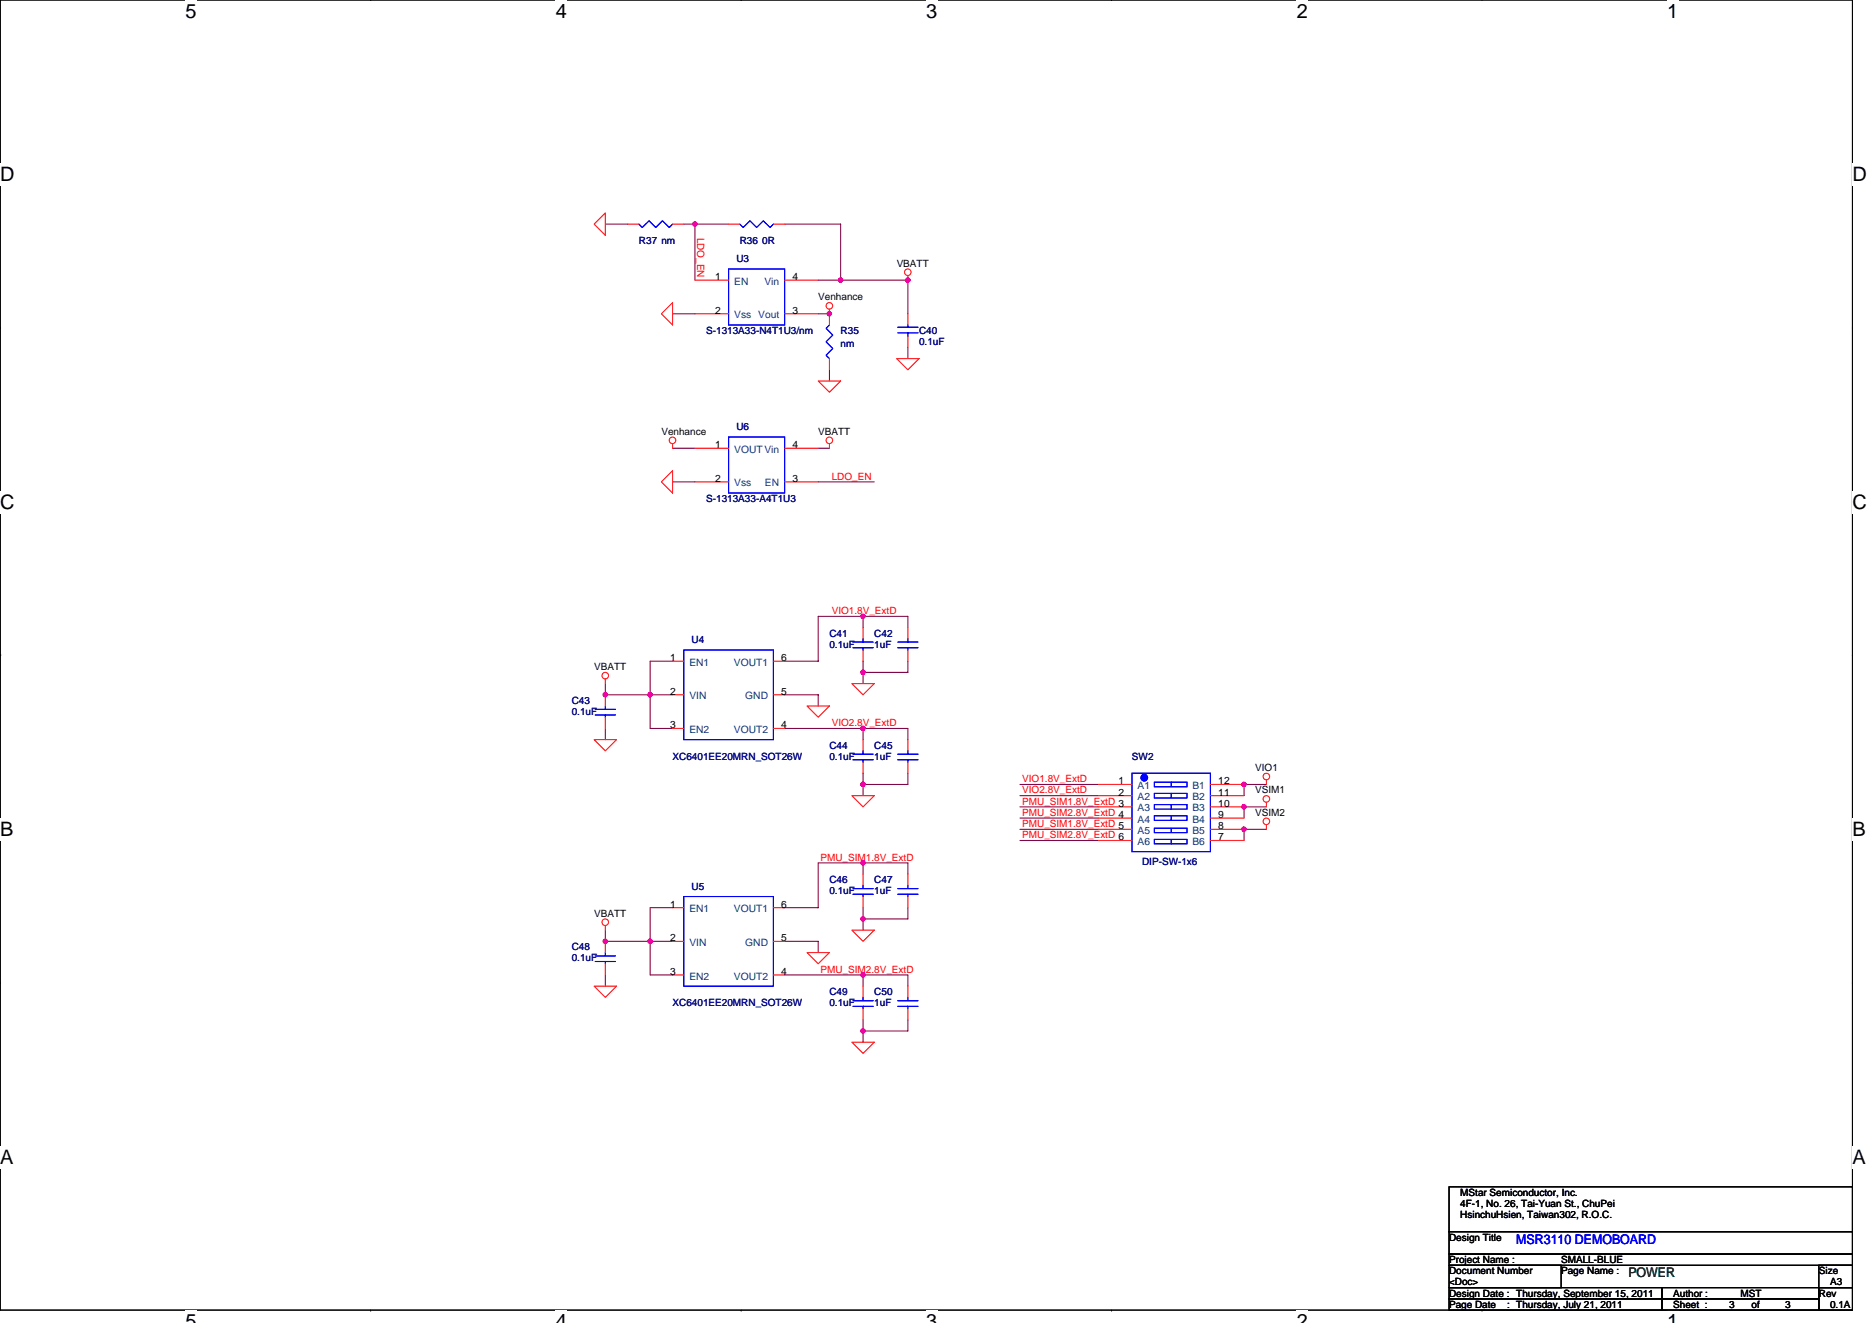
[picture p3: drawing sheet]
<svg xmlns="http://www.w3.org/2000/svg" width="297mm" height="210mm" viewBox="0 0 297 210" stroke-linecap="round" stroke-linejoin="round" font-family="sans-serif">
<path d="M0 0h293.9v207.9h-293.9z" fill="none" stroke="#000" stroke-width=".17"/>
<g fill="#fff">
<path d="M29.4 0h1.8v3.5h-1.8z"/>
<path d="M29.4 207.9h1.8v2h-1.8z"/>
</g>
<path d="M58.8 0h.1M58.8 207.9h.1" fill="none" stroke="#000" stroke-width=".17"/>
<g fill="#fff">
<path d="M88.2 0h1.8v3.5h-1.8z"/>
<path d="M88.2 207.9h1.8v2h-1.8z"/>
</g>
<path d="M117.6 0h.1M117.6 207.9h.1" fill="none" stroke="#000" stroke-width=".17"/>
<g fill="#fff">
<path d="M147 0h1.7v3.5h-1.7z"/>
<path d="M147 207.9h1.7v2h-1.7z"/>
</g>
<path d="M176.4 0h.1M176.4 207.9h.1" fill="none" stroke="#000" stroke-width=".17"/>
<g fill="#fff">
<path d="M205.8 0h1.7v3.5h-1.7z"/>
<path d="M205.8 207.9h1.7v2h-1.7z"/>
</g>
<path d="M235.2 0h.1M235.2 207.9h.1" fill="none" stroke="#000" stroke-width=".17"/>
<g fill="#fff">
<path d="M264.5 0h1.8v3.5h-1.8z"/>
<path d="M264.5 207.9h1.8v2h-1.8z"/>
<path d="M0 26h2.3v3.5h-2.3z"/>
<path d="M293.9 26h2.3v3.5h-2.3z"/>
<path d="M0 77.9h2.3v3.5h-2.3z"/>
<path d="M293.9 77.9h2.3v3.5h-2.3z"/>
</g>
<path d="M0 52h.1M293.9 52h.1" fill="none" stroke="#000" stroke-width=".17"/>
<g fill="#fff">
<path d="M0 129.9h2.1v3.5h-2.1z"/>
<path d="M293.9 129.9h2.1v3.5h-2.1z"/>
</g>
<path d="M0 103.9h.1M293.9 103.9h.1" fill="none" stroke="#000" stroke-width=".17"/>
<path d="M0 103.9h.1" fill="none" stroke="#000" stroke-width=".16"/>
<g fill="#fff">
<path d="M0 181.9h2.2v3.5h-2.2z"/>
<path d="M293.9 181.9h2.2v3.5h-2.2z"/>
</g>
<path d="M0 155.9h.1M293.9 155.9h.1M229.9 188.3h64v7.1h-64zM229.9 195.4h64v3.6h-64zM229.9 199h64v1.7h-64zM229.9 200.7h17.8v3.6h-17.8zM229.9 206.1h33.8v1.8h-33.8zM229.9 204.3h33.8v1.8h-33.8zM263.7 206.1h24.9v1.8h-24.9zM263.7 204.3h24.9v1.8h-24.9zM288.6 204.3h5.3v3.6h-5.3zM288.6 200.7h5.3v3.6h-5.3z" fill="none" stroke="#000" stroke-width=".17"/>
<g fill="none" stroke="#800040" stroke-width=".17">
<path d="M96.1 35.6h3.5M108.5 35.6h7.1M110.3 35.6v8.8M124.5 35.6h8.9v8.8M106.7 49.8h3.6M129.8 49.8h1.8M129.8 44.4h14.3v5.4M131.6 58.7v1.8M144.1 55.1v1.8M106.7 76.5h3.6M106.7 71.1h3.6M129.8 76.5h8.9"/>
<path d="M129.8 71.1h1.8M136.9 97.8v1.8M144.1 99.6v-1.8h-14.3v7.1h-5.3M96.1 108.5v1.7h10.6M96.1 115.6v1.7M106.7 104.9h-3.5v10.7h3.5M124.5 115.6h19.6v1.7M124.5 110.2h5.3v1.8M136.9 104.9v1.8h7.2v-1.8M136.9 106.7v1.8M136.9 115.6v1.7M136.9 122.7v1.8h7.2v-1.8"/>
<path d="M136.9 124.5v1.7M136.9 136.9v1.8M144.1 138.7v-1.8h-14.3v7.1h-5.3M161.8 124.5h12.5M161.8 126.2h12.5M161.8 128h12.5M161.8 131.6h12.5M161.8 129.8h12.5M161.8 133.3h12.5M201 124.5h-3.6v1.7M201 128h-3.6v1.8M201 131.6h-3.6v1.7"/>
<path d="M96.1 147.6v1.8h10.6M96.1 154.7v1.8M106.7 144h-3.5v10.7h3.5M124.5 154.7h19.6v1.8M124.5 149.4h5.3v1.7M136.9 144v1.8h7.2v-1.8M136.9 145.8v1.8M136.9 154.7v1.8M136.9 161.8v1.8h7.2v-1.8M136.9 163.6v1.8"/>
</g>
<g fill="#f0f" stroke="#f0f" stroke-width=".17">
<circle cx="144" cy="44.4" r=".35"/>
<circle cx="103.2" cy="110.2" r=".35"/>
<circle cx="136.9" cy="124.4" r=".35"/>
<circle cx="96" cy="110.2" r=".35"/>
<circle cx="136.9" cy="106.7" r=".35"/>
<circle cx="136.9" cy="115.6" r=".35"/>
<circle cx="136.9" cy="97.8" r=".35"/>
<circle cx="131.6" cy="49.8" r=".35"/>
<circle cx="136.9" cy="154.7" r=".35"/>
<circle cx="103.2" cy="149.3" r=".35"/>
<circle cx="136.9" cy="163.6" r=".35"/>
<circle cx="96" cy="149.3" r=".35"/>
<circle cx="136.9" cy="145.8" r=".35"/>
<circle cx="136.9" cy="136.9" r=".35"/>
<circle cx="197.4" cy="124.4" r=".35"/>
<circle cx="197.4" cy="128" r=".35"/>
<circle cx="197.4" cy="131.6" r=".35"/>
<circle cx="133.4" cy="44.4" r=".35"/>
<circle cx="110.3" cy="35.5" r=".35"/>
</g>
<g fill="none" stroke="#f00" stroke-width=".17">
<path d="M94.3 35.6l1.8-1.8v3.5zM99.6 35.6h1.8M106.7 35.6h1.8M115.6 35.6h1.8M122.7 35.6h1.8M106.7 48v3.6l-1.8-1.8zM110.3 44.4h5.3M110.3 49.8h5.3M124.5 44.4h5.3M124.5 49.8h5.3M131.6 49.1v2.5M131.6 56.9v1.8"/>
<path d="M142.3 56.9h3.5l-1.7 1.8zM144.1 43.7v.7M144.1 49.8v1.8M144.1 53.3v1.8M106.7 74.7v3.5l-1.8-1.7zM106.7 70.4v.7M110.3 71.1h5.3M110.3 76.5h5.3M124.5 71.1h5.3M124.5 76.5h5.3M129.8 60.5h3.6l-1.8 1.7zM131.6 70.4v.7"/>
<path d="M136.9 99.6v1.7M144.1 99.6v1.7M94.3 117.3h3.5l-1.7 1.8zM96.1 107.7v.8M96.1 110.2v1.8M96.1 113.8v1.8M106.7 104.9h1.8M106.7 110.2h1.8M106.7 115.6h1.8M122.7 104.9h1.8M122.7 110.2h1.8M122.7 115.6h1.8"/>
<path d="M128.1 112h3.5l-1.8 1.8zM135.2 108.5h3.5l-1.8 1.7zM136.9 103.1v1.8M136.9 117.3v1.8M144.1 103.1v1.8M144.1 117.3v1.8M135.2 126.2h3.5l-1.8 1.8zM136.9 120.9v1.8M136.9 138.7v1.8M144.1 120.9v1.8M144.1 138.7v1.8M174.3 124.5h5.3"/>
<path d="M174.3 126.2h5.3M174.3 128h5.3M174.3 129.8h5.3M174.3 131.6h5.3M174.3 133.3h5.3M192.1 124.5h5.3M192.1 126.2h5.3M192.1 128h5.3M192.1 129.8h5.3M192.1 131.6h5.3M192.1 133.3h5.3M201 123.7v.8"/>
<path d="M201 127.3v.7M201 130.9v.7M94.3 156.5h3.5l-1.7 1.7zM96.1 146.9v.7M96.1 149.4v1.7M96.1 152.9v1.8M106.7 144h1.8M106.7 149.4h1.8M106.7 154.7h1.8M122.7 144h1.8M122.7 149.4h1.8M122.7 154.7h1.8"/>
<path d="M128.1 151.1h3.5l-1.8 1.8zM135.2 147.6h3.5l-1.8 1.8zM136.9 142.2v1.8M136.9 156.5v1.7M144.1 142.2v1.8M144.1 156.5v1.7M135.2 165.4h3.5l-1.8 1.7zM136.9 160v1.8M144.1 160v1.8"/>
<circle cx="131.6" cy="48.5" r=".52"/>
<circle cx="144" cy="43.2" r=".52"/>
<circle cx="106.7" cy="69.9" r=".52"/>
<circle cx="131.6" cy="69.9" r=".52"/>
<circle cx="96" cy="107.2" r=".52"/>
<circle cx="200.9" cy="126.8" r=".52"/>
<circle cx="200.9" cy="123.2" r=".52"/>
<circle cx="200.9" cy="130.3" r=".52"/>
<circle cx="96" cy="146.3" r=".52"/>
</g>
<g fill="none" stroke="#00f" stroke-width=".17">
<path d="M101.4 35.6l.5 .5 1.1-1.1 1.1 1.1 1-1.1 1.1 1.1 .5-.5M117.4 35.6l.5 .5 1.1-1.1 1.1 1.1 1-1.1 1.1 1.1 .5-.5M115.6 42.7h8.9v8.9h-8.9zM131.6 51.6l-.5 .5 1 1.1-1 1 1 1.1-1 1.1 .5 .5M142.4 52.8h3.3M142.4 51.9h3.3M144.1 51.6v.3M144.1 52.8v.5M115.6 69.3h8.9v8.9h-8.9zM94.4 112.5h3.3M94.4 113.4h3.3M96.1 112v.5"/>
<path d="M96.1 113.4v.4M108.5 103.1h14.2v14.2h-14.2zM135.3 119.7h3.3M135.3 101.9h3.3M135.3 102.8h3.3M136.9 101.3v.6M136.9 102.8v.3M136.9 119.1v.6M142.4 119.7h3.3M142.4 101.9h3.3M142.4 102.8h3.3M144.1 101.3v.6"/>
<path d="M144.1 102.8v.3M144.1 119.1v.6M135.3 120.5h3.3M136.9 120.5v.4M142.4 120.5h3.3M144.1 120.5v.4M179.6 122.7h12.5v12.4h-12.5zM183.2 124.1h5.1v.7h-5.1zM183.2 125.9h5.1v.7h-5.1zM183.2 127.7h5.1v.7h-5.1zM183.2 129.4h5.1v.8h-5.1zM183.2 131.4h5.1v.7h-5.1z"/>
<path d="M183.2 133.2h5.1v.7h-5.1zM185.8 124.1v.7M185.8 125.9v.7M185.8 127.7v.7M185.8 129.4v.8M185.8 131.4v.7M185.8 133.2v.7M94.4 151.7h3.3M94.4 152.5h3.3M96.1 151.1v.6M96.1 152.5v.4M108.5 142.2h14.2v14.3h-14.2z"/>
<path d="M135.3 141h3.3M135.3 141.9h3.3M135.3 158.8h3.3M135.3 159.7h3.3M136.9 140.5v.5M136.9 141.9v.3M136.9 158.2v.6M136.9 159.7v.3M142.4 141h3.3M142.4 141.9h3.3M142.4 158.8h3.3M142.4 159.7h3.3"/>
<path d="M144.1 140.5v.5M144.1 141.9v.3M144.1 158.2v.6M144.1 159.7v.3"/>
</g>
<circle cx="181.6" cy="123.4" r=".53" fill="#00f" stroke="#00f" stroke-width=".17"/>
<g font-size="3.2">
<text x="29.4" y="2.8">5</text>
<text x="88.2" y="2.8">4</text>
<text x="147" y="2.8">3</text>
<text x="205.8" y="2.8">2</text>
<text x="264.5" y="2.8">1</text>
<text x="0" y="28.8">D</text>
<text x="293.9" y="28.8">D</text>
<text x="0" y="80.8">C</text>
<text x="293.9" y="80.8">C</text>
<text x="0" y="132.7">B</text>
<text x="293.9" y="132.7">B</text>
<text x="0" y="184.7">A</text>
<text x="293.9" y="184.7">A</text>
<text x="29.4" y="210.7">5</text>
<text x="88.2" y="210.7">4</text>
<text x="147" y="210.7">3</text>
<text x="205.8" y="210.7">2</text>
<text x="264.5" y="210.7">1</text>
</g>
<text font-size="2.1" fill="#00f" x="240.6" y="197.3">MSR3110 DEMOBOARD</text>
<text font-size="2.1" fill="#008000" x="258.4" y="202.6">POWER</text>
<g font-size="1.6" fill="#000080">
<text x="101.4" y="38.8">R37 nm</text>
<text x="116.9" y="41.6">U3</text>
<text x="117.4" y="38.8">R36 0R</text>
<text x="112.1" y="53">S-1313A33-N4T1U3/nm</text>
<text x="133.4" y="53">R35</text>
<text x="145.8" y="53">C40</text>
<text x="133.4" y="55.1">nm</text>
<text x="145.8" y="54.8">0.1uF</text>
<text x="116.9" y="68.3">U6</text>
<text x="112.1" y="79.7">S-1313A33-A4T1U3</text>
<text x="131.6" y="101">C41</text>
<text x="138.7" y="101">C42</text>
<text x="109.7" y="102">U4</text>
<text x="131.6" y="102.8">0.1uF</text>
<text x="138.7" y="102.8">1uF</text>
<text x="90.7" y="111.7">C43</text>
<text x="90.7" y="113.4">0.1uF</text>
<text x="131.6" y="118.8">C44</text>
<text x="138.7" y="118.8">C45</text>
<text x="106.7" y="120.5">XC6401EE20MRN_SOT26W</text>
<text x="131.6" y="120.5">0.1uF</text>
<text x="138.7" y="120.5">1uF</text>
<text x="179.6" y="120.5">SW2</text>
<text x="181.2" y="137.3">DIP-SW-1x6</text>
<text x="109.7" y="141.2">U5</text>
<text x="131.6" y="140.1">C46</text>
<text x="131.6" y="141.9">0.1uF</text>
<text x="138.7" y="140.1">C47</text>
<text x="138.7" y="141.9">1uF</text>
<text x="90.7" y="150.8">C48</text>
<text x="90.7" y="152.5">0.1uF</text>
<text x="106.7" y="159.7">XC6401EE20MRN_SOT26W</text>
<text x="131.6" y="157.9">C49</text>
<text x="131.6" y="159.7">0.1uF</text>
<text x="138.7" y="157.9">C50</text>
<text x="138.7" y="159.7">1uF</text>
</g>
<g font-size="1.6" fill="#f00">
<text x="110.6" y="37.7" transform="rotate(90 110.6 37.7)">LDO_EN</text>
<text x="132" y="76.1">LDO_EN</text>
<text x="132" y="97.4">VIO1.8V_ExtD</text>
<text x="132" y="115.2">VIO2.8V_ExtD</text>
<text x="162.2" y="124.1">VIO1.8V_ExtD</text>
<text x="162.2" y="125.9">VIO2.8V_ExtD</text>
<text x="162.2" y="127.7">PMU_SIM1.8V_ExtD 3</text>
<text x="162.2" y="129.4">PMU_SIM2.8V_ExtD 4</text>
<text x="162.2" y="131.2">PMU_SIM1.8V_ExtD 5</text>
<text x="130.2" y="136.5">PMU_SIM1.8V_ExtD</text>
<text x="162.2" y="133">PMU_SIM2.8V_ExtD 6</text>
<text x="130.2" y="154.3">PMU_SIM2.8V_ExtD</text>
</g>
<g font-size="1.6">
<text x="113.5" y="44.4">1</text>
<text x="125.7" y="44.4">4</text>
<text x="129.8" y="47.6">Venhance</text>
<text x="142.3" y="42.3">VBATT</text>
<text x="113.5" y="49.8">2</text>
<text x="125.7" y="49.8">3</text>
<text x="104.9" y="69">Venhance</text>
<text x="113.5" y="71.1">1</text>
<text x="125.7" y="71.1">4</text>
<text x="129.8" y="69">VBATT</text>
<text x="113.5" y="76.4">2</text>
<text x="125.7" y="76.4">3</text>
<text x="94.3" y="106.3">VBATT</text>
<text x="106.4" y="104.9">1</text>
<text x="124" y="104.9">6</text>
<text x="106.4" y="110.2">2</text>
<text x="124" y="110.2">5</text>
<text x="106.4" y="115.5">3</text>
<text x="124" y="115.5">4</text>
<text x="177.5" y="124.4">1</text>
<text x="193.3" y="124.4">12</text>
<text x="199.2" y="122.3">VIO1</text>
<text x="199.2" y="125.9">VSIM1</text>
<text x="177.5" y="126.2">2</text>
<text x="193.3" y="126.2">11</text>
<text x="193.3" y="128">10</text>
<text x="193.3" y="129.8">9</text>
<text x="193.3" y="131.6">8</text>
<text x="199.2" y="129.4">VSIM2</text>
<text x="193.3" y="133.3">7</text>
<text x="106.4" y="144">1</text>
<text x="124" y="144">6</text>
<text x="94.3" y="145.4">VBATT</text>
<text x="106.4" y="149.3">2</text>
<text x="124" y="149.3">5</text>
<text x="106.4" y="154.7">3</text>
<text x="124" y="154.7">4</text>
<text x="231.7" y="189.7">MStar Semiconductor, Inc.</text>
<text x="231.7" y="191.5">4F-1, No. 26, Tai-Yuan St., ChuPei</text>
<text x="229.9" y="196.8">Design Title</text>
<text x="231.7" y="193.3">HsinchuHsien, Taiwan302, R.O.C.</text>
<text x="229.9" y="203.9">&lt;Doc&gt;</text>
<text x="229.9" y="202.2">Document Number</text>
<text x="229.9" y="200.4">Project Name :</text>
<text x="247.7" y="200.4">SMALL-BLUE</text>
<text x="247.7" y="202.2">Page Name :</text>
<text x="288.6" y="202.2">Size</text>
<text x="290.4" y="203.9">A3</text>
<text x="229.9" y="207.5">Page Date</text>
<text x="229.9" y="205.7">Design Date : Thursday, September 15, 2011</text>
<text x="239.2" y="207.5">: Thursday, July 21, 2011</text>
<text x="265.5" y="205.7">Author :</text>
<text x="265.5" y="207.5">Sheet :</text>
<text x="274.4" y="207.5">3</text>
<text x="276.2" y="205.7">MST</text>
<text x="277.9" y="207.5">of</text>
<text x="283.3" y="207.5">3</text>
<text x="288.6" y="205.7">Rev</text>
<text x="290.4" y="207.5">0.1A</text>
</g>
<g font-size="1.6" fill="#004080">
<text x="116.5" y="45.2">EN</text>
<text x="121.3" y="45.2">Vin</text>
<text x="116.5" y="50.5">Vss Vout</text>
<text x="116.5" y="71.8">VOUTVin</text>
<text x="116.5" y="77.2">Vss</text>
<text x="121.4" y="77.2">EN</text>
<text x="109.4" y="105.6">EN1</text>
<text x="116.5" y="105.6">VOUT1</text>
<text x="109.4" y="111">VIN</text>
<text x="118.3" y="111">GND</text>
<text x="109.4" y="116.3">EN2</text>
<text x="116.5" y="116.3">VOUT2</text>
<text x="180.5" y="125.2">A1</text>
<text x="189.2" y="125.2">B1</text>
<text x="180.5" y="127">A2</text>
<text x="180.5" y="128.7">A3</text>
<text x="180.5" y="130.5">A4</text>
<text x="189.2" y="127">B2</text>
<text x="189.2" y="128.7">B3</text>
<text x="189.2" y="130.5">B4</text>
<text x="180.5" y="132.3">A5</text>
<text x="180.5" y="134.1">A6</text>
<text x="189.2" y="132.3">B5</text>
<text x="189.2" y="134.1">B6</text>
<text x="109.4" y="144.7">EN1</text>
<text x="116.5" y="144.7">VOUT1</text>
<text x="109.4" y="150.1">VIN</text>
<text x="109.4" y="155.4">EN2</text>
<text x="116.5" y="155.4">VOUT2</text>
<text x="118.3" y="150.1">GND</text>
</g>
</svg>
